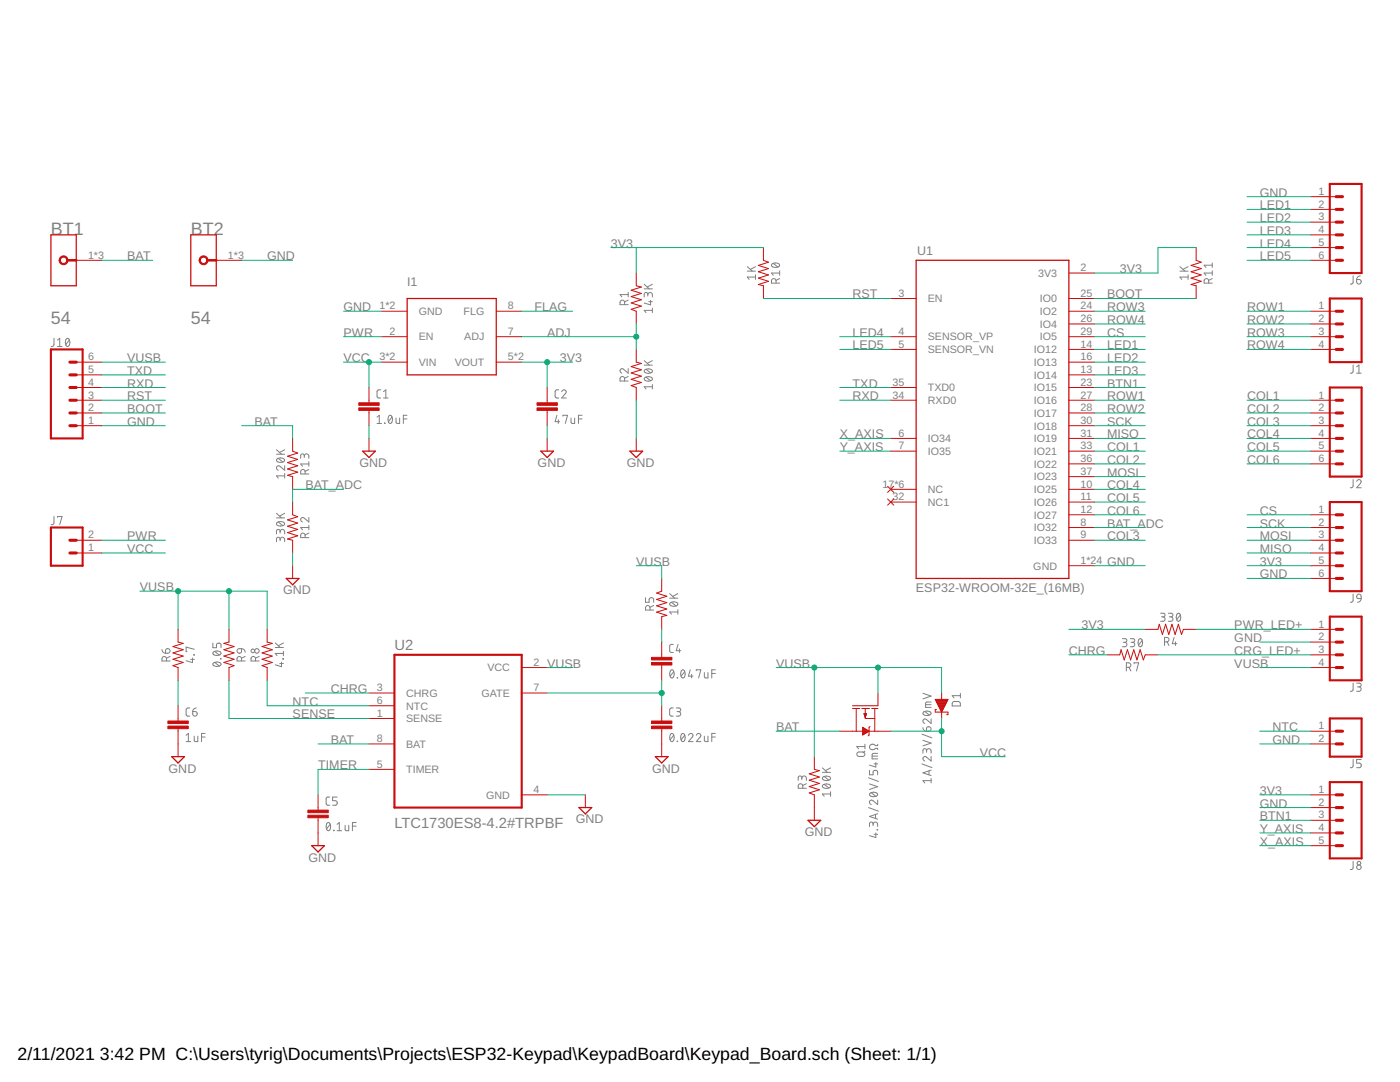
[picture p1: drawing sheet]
<svg xmlns="http://www.w3.org/2000/svg" width="279mm" height="216mm" viewBox="0 0 279 216" stroke-linecap="round" stroke-linejoin="round" font-family="sans-serif">
<g fill="none" stroke="#808080" stroke-width=".2">
<path d="M125.4 59.9l-.7 .3M125.4 58.8h-1.7l.4 .4M125.4 58.3v.9M128.6 57.6h1.6M128.6 56.7l1 .9M129.3 58.8a.46 .46 0 0 1 .4-.4 .46 .46 0 0 1 .5 .4v.5M129.3 59.1v-.4a.36 .36 0 0 0-.4-.3 .36 .36 0 0 0-.3 .3v.6M129.8 59.9v.9l-1.2-.3M130.2 56.7l-1 .6M149.1 54.1h1.7M149.1 53.2l1 .9M150.8 55.3h-1.7l.4 .5"/>
<path d="M150.8 54.8v1M150.8 53.2l-1 .5M154.1 52.7a1 1 0 0 1 1.5 .2 .97 .97 0 0 1-1.6 0zM154.3 52.6l.9 .7M154.9 56.5v-.5a.46 .46 0 0 0-.5-.4 .46 .46 0 0 0-.4 .4v.5h1.6M155.6 55.6l-.7 .3M155.6 54.5h-1.6l.3 .4M155.6 54v.9M235.5 54.1h1.6M235.5 53.2l1 .9M237.1 55.3h-1.6l.3 .5M237.1 54.8v1"/>
<path d="M237.1 53.2l-1 .5M241.2 56.5v-.5a.46 .46 0 0 0-.4-.4 .46 .46 0 0 0-.5 .4v.5h1.6M241.9 54.5h-1.6l.4 .4M241.9 55.6l-.7 .3M241.9 52.5v.9M241.9 54v.9M241.9 52.9h-1.6l.4 .5M270 55.1v1.4l-.5 .2M270.7 55.8h.6a.45 .45 0 0 1 .3 .5 .45 .45 0 0 1-.4 .4 .45 .45 0 0 1-.5-.5zM271.5 55.1l-.5 .1-.3 .6M10.8 67.5l-.1 1.4-.2 .2h-.3M11.5 69.1h.9"/>
<path d="M11.5 67.9l.4-.4v1.6M13.3 67.6l.2-.1a.95 .95 0 0 1 0 1.6 1.04 1.04 0 0 1-.2-1.5zM13.8 67.9l-.7 .9M76 77.8h-.5l-.3 .3 .1 1.1 .2 .2h.5M76.5 79.4h.9M76.5 78.1l.5-.3v1.6M111.5 77.8h-.5l-.2 .3 .1 1.2 .6 .1M112.1 78.1a.44 .44 0 0 1 .6-.3 .44 .44 0 0 1 .2 .7l-.8 .9h.9M124.7 60.8v-.5a.46 .46 0 0 0-.5-.4 .46 .46 0 0 0-.5 .4v.5h1.7M124.7 76v-.4a.46 .46 0 0 0-.5-.5 .46 .46 0 0 0-.5 .5v.4h1.7M125.4 73.6v.9l-.9-.8a.44 .44 0 0 0-.7 .1 .44 .44 0 0 0 .3 .7M125.4 75.1l-.7 .4"/>
<path d="M128.6 72.9h1.6M128.6 72l1 .9M128.7 75.4a1 1 0 0 1 1.5 .2 .97 .97 0 0 1-1.6 0zM128.7 73.8a1.04 1.04 0 0 1 1.5 .2 .95 .95 0 0 1-1.6 0zM128.9 75.2l.9 .8M128.9 73.7l.9 .7M129.5 60.2h.7M130.2 61.9h-1.6l.3 .5M130.2 61.5v.9M130.2 76.7v.9M130.2 77.2h-1.6l.3 .4M130.2 72l-1 .5"/>
<path d="M270 72.8v1.4l-.2 .2-.3 .1M270.7 74.5h1M270.7 73.2l.5-.4v1.7M55.2 90.6h1.6M55.2 89.7l1 .9M55.3 91.6a1.01 1.01 0 0 1 1.5 .2 .97 .97 0 0 1-1.6 0zM55.5 91.5l.9 .7M56.8 92.9v.9l-.9-.7a.44 .44 0 0 0-.7 .1 .44 .44 0 0 0 .3 .6M56.8 94.5v.9M56.8 95h-1.6l.3 .4M56.8 89.7l-1 .6M60.7 91a.46 .46 0 0 1 .5-.4 .46 .46 0 0 1 .4 .4v.5"/>
<path d="M60.7 91.3v-.4a.36 .36 0 0 0-.3-.3 .36 .36 0 0 0-.4 .3v.6M60.9 94.6v-.5a.44 .44 0 0 0-.4-.4 .44 .44 0 0 0-.5 .4v.5h1.6M61.6 92.1v.9M61.6 93.7l-.7 .3M61.6 92.6h-1.6l.4 .4M75.2 83.2l.5-.3v1.6M75.2 84.5h.9M76.7 84.4l.1 .1zM77.6 83l.3-.1a.95 .95 0 0 1 0 1.6 1.04 1.04 0 0 1-.3-1.5zM78.2 83.2l-.7 .9M79 83.4l.1 .9 .2 .2h.5v-1.1M80.5 83.6h.7"/>
<path d="M81.2 82.9h-.7v1.6M111.1 82.9l-.3 1.2h.9M111.4 83.8v.7M112.4 83.1v-.2h.9l-.5 1.6M114 83.4v.9l.2 .2h.5v-1.1M115.4 83.6h.8M116.2 82.9h-.8v1.6M270 95.7v1.4l-.5 .2M270.7 96.1a.45 .45 0 0 1 .7-.4 .45 .45 0 0 1 .1 .7l-.8 .9h1M10.8 103.1l-.1 1.4-.5 .2M11.5 103.2v-.1h.9l-.5 1.6M55.2 103.3h1.6"/>
<path d="M55.2 102.4l1 .9M55.3 104.3a1.03 1.03 0 0 1 1.5 .2 .97 .97 0 0 1-1.6 0zM55.5 104.2l.9 .7M55.9 107.7a.46 .46 0 0 1 .5-.5 .46 .46 0 0 1 .4 .5v.4M55.9 107.9v-.4a.36 .36 0 0 0-.4-.3 .36 .36 0 0 0-.3 .3v.6M55.9 106.1a.46 .46 0 0 1 .5-.5 .46 .46 0 0 1 .4 .5v.4M55.9 106.4v-.4a.36 .36 0 0 0-.4-.4 .36 .36 0 0 0-.3 .4v.5M56.8 102.4l-1 .6M60.9 107.3v-.5a.44 .44 0 0 0-.4-.4 .44 .44 0 0 0-.5 .4v.5h1.6M61.6 103.3v.9l-.9-.8a.44 .44 0 0 0-.7 .1 .44 .44 0 0 0 .4 .7M61.6 106.4l-.7 .3M61.6 105.3h-1.6l.4 .4"/>
<path d="M61.6 104.8v.9M128.8 119.3v.9h.7v-.6a.46 .46 0 0 1 .5-.3 .46 .46 0 0 1 .5 .3v.6M133.6 119.4h1.7M133.6 118.4l1 1M135.3 118.4l-1 .6M270 118.6v1.4l-.5 .2M270.9 118.7l.3-.1 .3 .1 .2 .7-.9-.1-.1-.3zM271.7 119.4l-.3 .6-.5 .2M32.3 129.6l.1 .4 .6 .3M33.1 129.5a.47 .47 0 0 1 .8 .2 .47 .47 0 0 1-.4 .6h-.5zM33.2 131.9v-.5a.46 .46 0 0 0-.4-.4 .46 .46 0 0 0-.5 .4v.5h1.7M34 131l-.8 .3"/>
<path d="M38.1 131.6h.7M38.4 131.3v.9l-1.3-.4M38.7 130.6l.1 .1zM38.8 129.6l-1.7-.5v.9h.2M42.5 128.3v.9h.7v-.5a.46 .46 0 0 1 .5-.4 .46 .46 0 0 1 .4 .4v.5M42.6 132.3a1.06 1.06 0 0 1 1.5 .2 .95 .95 0 0 1-1.6 0zM42.6 130.1a1.01 1.01 0 0 1 1.5 .2 .97 .97 0 0 1-1.6 0zM42.8 132.2l1 .7M42.8 130l1 .7M44 131.4l.1 .1zM47.4 129.6l.8-.2v.6a.45 .45 0 0 1-.7 .3 .45 .45 0 0 1-.1-.7zM48.2 131.9v-.5a.44 .44 0 0 0-.4-.4 .44 .44 0 0 0-.5 .4v.5h1.6"/>
<path d="M48.2 129.4a.7 .7 0 0 1 .7 .8M48.9 131l-.7 .3M51 131.9v-.5a.44 .44 0 0 0-.5-.4 .44 .44 0 0 0-.4 .4v.5h1.6M51.7 131l-.7 .3M54.9 129.2h1.7M54.9 128.3l1 .9M55.8 132.4h.8M56.2 132.1v.9l-1.3-.3M56.5 131.4l.1 .1zM56.6 129.9v.9M56.6 130.4h-1.7l.4 .4M56.6 128.3l-1 .5"/>
<path d="M129.7 121.7v-.4a.46 .46 0 0 0-.4-.5 .46 .46 0 0 0-.5 .5v.4h1.7M130.5 120.8l-.8 .4M133.8 120.3a1.02 1.02 0 0 1 1.5 .2 .97 .97 0 0 1-1.7 0zM133.9 133.8l.2-.2a.97 .97 0 0 1 0 1.7 1 1 0 0 1-.2-1.5zM134 120.2l.9 .7M134.4 128.6h-.5l-.3 .3 .1 1.1 .2 .2h.5M134.5 134l-.8 .9M135.1 135.2l.1 .1zM135.3 122.1h-1.7l.4 .5M135.3 121.6v1M135.3 128.6l-.3 1.2h.9M135.6 129.5v.7"/>
<path d="M136 133.8l.3-.2a.97 .97 0 0 1 0 1.7 1 1 0 0 1-.3-1.5zM136.7 134l-.8 .9M137.8 133.6l-.4 1.3h.9M138 134.6v.7M139 133.8v-.2h.9l-.5 1.7M140.6 134.2v.9l.2 .2h.5v-1.1M142 134.4h.8M142.8 133.6h-.8v1.7M184.2 138.3l1.6 .6-1.6 .5M191.7 138.3v1M191.7 138.8h-1.7l.4 .5M224 127.4h.5a.36 .36 0 0 1 .4 .4 .36 .36 0 0 1-.4 .4h-.3"/>
<path d="M224.5 128.2a.44 .44 0 0 1 .4 .4 .44 .44 0 0 1-.4 .5h-.5M224.8 133.2h.4a.46 .46 0 0 0 .5-.5 .46 .46 0 0 0-.5-.5h-.4v1.7M225.3 133.2l.4 .7M225.6 127.4h.5a.36 .36 0 0 1 .4 .4 .36 .36 0 0 1-.4 .4h-.4M226 128.2a.44 .44 0 0 1 .5 .4 .44 .44 0 0 1-.5 .5h-.4M226.3 132.4v-.2h.9l-.4 1.7M227.3 127.6l.3-.2a.95 .95 0 0 1 0 1.7 1 1 0 0 1-.3-1.5zM227.9 127.8l-.7 .9M231.6 122.4h.6a.36 .36 0 0 1 .3 .3 .36 .36 0 0 1-.3 .4h-.4M232.1 123.1a.44 .44 0 0 1 .4 .4 .44 .44 0 0 1-.4 .5h-.5M232.4 128.1h.5a.44 .44 0 0 0 .4-.5 .44 .44 0 0 0-.4-.4h-.5v1.6M232.9 128.1l.4 .7"/>
<path d="M233.2 122.4h.5a.36 .36 0 0 1 .4 .3 .36 .36 0 0 1-.4 .4h-.3M233.6 123.1a.44 .44 0 0 1 .5 .4 .44 .44 0 0 1-.5 .5h-.4M234.3 127.2l-.3 1.2h.9M234.6 128.1v.7M234.9 122.5l.3-.1a.95 .95 0 0 1 0 1.6 1 1 0 0 1-.3-1.5zM235.6 122.7l-.8 .9M270 136.3v1.4l-.5 .2M270.7 136.3h.6a.37 .37 0 0 1 .4 .4 .37 .37 0 0 1-.4 .4h-.4M271.2 137.1a.44 .44 0 0 1 .5 .4 .44 .44 0 0 1-.5 .4h-.5M37.1 148h1M37.1 146.7l.5-.4v1.7M37.9 141.3h-.5l-.3 .3 .1 1.1 .2 .2h.5"/>
<path d="M38.5 142h.5a.45 .45 0 0 1 .4 .5 .45 .45 0 0 1-.5 .4 .45 .45 0 0 1-.4-.4zM38.8 146.9v.9l.2 .2h.5v-1.1M39.2 141.3l-.6 .3-.1 .4M40.2 147.1h.7M40.9 146.3h-.7v1.7M65.8 159l-.5 .1-.2 .3v1l.2 .3h.5M67.3 159h-.9v.8h.5a.46 .46 0 0 1 .4 .4 .46 .46 0 0 1-.4 .5h-.5M133.9 146.5l.2-.2a.97 .97 0 0 1 0 1.7 1.02 1.02 0 0 1-.2-1.5zM134.4 141.3l-.6 .1-.2 .2 .1 1.1 .2 .2h.5M134.5 146.7l-.8 .9M135 141.3h.5a.36 .36 0 0 1 .4 .3 .36 .36 0 0 1-.4 .4h-.4M135.1 147.9l.1 .1z"/>
<path d="M135.4 142a.46 .46 0 0 1 .5 .4 .46 .46 0 0 1-.5 .5h-.4M136 146.5l.3-.2a.97 .97 0 0 1 0 1.7 1.02 1.02 0 0 1-.3-1.5zM136.7 146.7l-.8 .9M137.4 146.7a.45 .45 0 0 1 .6-.3 .45 .45 0 0 1 .2 .7l-.8 .9h.9M139 146.7a.44 .44 0 0 1 .6-.3 .44 .44 0 0 1 .1 .7l-.7 .9h.9M140.6 146.9v.9l.2 .2h.5v-1.1M142 147.1h.8M142.8 146.3h-.8v1.7M160 155.3a.46 .46 0 0 1 .5-.5 .46 .46 0 0 1 .4 .5v.4M160 155.6v-.4a.36 .36 0 0 0-.3-.4 .36 .36 0 0 0-.4 .4v.5M160.2 157.3v-.5a.46 .46 0 0 0-.4-.4 .46 .46 0 0 0-.5 .4v.5h1.6M160.9 156.4l-.7 .3"/>
<path d="M164.1 154.1h1.7M164.1 153.2l1 .9M164.2 156.6a1.04 1.04 0 0 1 1.6 .3 .95 .95 0 0 1-1.7 0zM164.2 155.1a1.04 1.04 0 0 1 1.6 .2 .95 .95 0 0 1-1.7 0zM164.5 156.5l.9 .7M164.5 154.9l.9 .8M165.8 158.4h-1.7l.4 .5M165.8 158v.9M165.8 153.2l-1 .6M171.1 150.2l1-.1a.44 .44 0 0 1 .5 .4 .44 .44 0 0 1-.5 .4l-1-.1-.1-.3zM172.6 149.9l-.3 .3M172.6 149h-1.6l.3 .4"/>
<path d="M172.6 148.5v.9M173.3 155.2l2 .7M173.5 153.7v.9h.7v-.5a.46 .46 0 0 1 .5-.4 .46 .46 0 0 1 .5 .4v.5M173.5 156.4l1.7 .6-1.7 .5M173.6 158.3a1.03 1.03 0 0 1 1.6 .2 .97 .97 0 0 1-1.7 0zM173.9 158.2l.9 .7M174.1 150.9h1.1M174.4 152.4h.8M174.8 152.1v1l-1.3-.4M175.2 159.6v.9l-1-.7a.44 .44 0 0 0-.7 .1 .44 .44 0 0 0 .4 .6M175.2 150.3h-1l-.1 .3v.8h1.1M175.2 148.5v.3h-.5a.61 .61 0 0 0-.9-.2 .61 .61 0 0 0 0 .9 .61 .61 0 0 0 .9-.2h.5v.3"/>
<path d="M184 152.4l2 .8M184 146.5l2 .7M184.2 145.2l.1 .4 .6 .3M184.2 147.7l1.6 .6-1.6 .5M184.3 142.1a1.06 1.06 0 0 1 1.5 .2 .95 .95 0 0 1-1.6 0zM184.6 142l.9 .7M184.7 140.6h1.1M184.9 149.8a.46 .46 0 0 1 .5-.4 .46 .46 0 0 1 .4 .4v.5M184.9 150.1v-.3a.36 .36 0 0 0-.3-.4 .36 .36 0 0 0-.4 .4v.5M185 145.1a.46 .46 0 0 1 .8 .2 .46 .46 0 0 1-.4 .6h-.5zM185.4 153.8v.8M185.8 150.9v.9l-.9-.7a.44 .44 0 0 0-.7 .1 .44 .44 0 0 0 .4 .6"/>
<path d="M185.8 143.4v1l-.9-.8a.45 .45 0 0 0-.7 .1 .45 .45 0 0 0 .4 .7M185.8 140.1h-.9l-.2 .2v.9h1.1M185.8 155.8h-1.6l.4 .4M185.8 155.3v.9M185.8 153.7l-1.6 .5 1.6 .5M190.2 140.1l1.2-.1 .2 .3 .1 .6h-1.7zM270 151.6v1.4l-.5 .2M271.7 151.6h-1v.7h.6a.46 .46 0 0 1 .4 .4 .46 .46 0 0 1-.4 .5h-.6M65.3 164.2l.2-.1a.97 .97 0 0 1 0 1.7 1.02 1.02 0 0 1-.2-1.6zM65.9 164.5l-.7 .9M66.6 165.7l.1 .1zM67.3 165.8h.9"/>
<path d="M67.3 164.5l.4-.4v1.7M68.9 164.7v.9l.2 .2h.5v-1.1M70.3 164.8h.8M71.1 164.1h-.8v1.7M173.3 161.1l2 .8M174.2 164.5a.46 .46 0 0 1 .5-.5 .46 .46 0 0 1 .5 .5v.4M174.2 164.7v-.3a.36 .36 0 0 0-.3-.4 .36 .36 0 0 0-.4 .4v.5M174.4 166.5h.8M174.7 162.5v.8M174.8 166.2v.9l-1.3-.3M175 165.5l.2 .1zM175.2 162.4l-1.7 .5 1.7 .5"/>
<path d="M270 171.9v1.4l-.2 .2h-.3"/>
<circle cx="50.5" cy="129.9" r=".36"/>
<circle cx="51.3" cy="129.9" r=".44"/>
<circle cx="271.2" cy="173" r=".45"/>
<circle cx="271.2" cy="172.2" r=".36"/>
</g>
<g fill="none" stroke="#c90d0c" stroke-width=".25">
<path d="M10.2 46.9h5v10.1h-5zM38.1 46.9h5.1v10.1h-5.1zM81.3 59.6h17.7v15.2h-17.7zM182.8 51.9h30.5v63.5h-30.5zM72.4 90h2.5l-1.3 1.3zM107.9 90h2.6l-1.3 1.3zM125.7 90h2.5l-1.2 1.3zM57.1 115.4h2.6l-1.3 1.3zM34.3 151h2.5l-1.3 1.3zM130.8 151h2.5l-1.2 1.3zM62.2 168.7h2.5l-1.2 1.3zM115.5 161.1h2.6l-1.3 1.3z"/>
<path d="M161.2 163.7h2.6l-1.3 1.3z"/>
</g>
<g fill="none" stroke="#c90d0c" stroke-width=".2">
<path d="M261.6 39.2h5.1M20.3 51.9l-5.1 .1M48.2 51.9l-5 .1M127 54.5v2.5l1 .3-2 .6 2 .6-2 .7 2 .6-2 .7 2 .6-2 .6 1 .4v2.5M152.4 49.4v2.5l1 .4-2.1 .7 2.1 .6-2.1 .6 2.1 .7-2.1 .6 2.1 .6-2.1 .7 1.1 .2v2.6M177.8 59.6h5M213.3 54.5h5.1M213.3 59.6h5.1M238.7 49.4v2.5l1 .4-2 .7 2 .6-2 .6 2 .7-2 .6 2 .6-2 .7 1 .2v2.6M261.6 51.9h5.1M261.6 41.8h5.1M261.6 44.3h5.1"/>
<path d="M261.6 46.9h5.1M261.6 49.4h5.1M15.2 74.8h5.1M15.2 72.3h5.1M15.2 77.3h5.1M15.2 79.9h5.1M73.6 77.3v3.1M76.2 67.2h5.1M76.2 72.3h5.1M76.2 62.1h5.1M99 67.2h5.1M99 72.3h5.1"/>
<path d="M99 62.1h5.1M109.2 77.3v3.1M127 69.7v2.6l1 .2-2 .7 2 .6-2 .6 2 .7-2 .6 2 .6-2 .6 1 .4v2.6M177.8 67.2h5M177.8 69.7h5M177.8 77.3h5M177.8 79.9h5M213.3 67.2h5.1M213.3 69.7h5.1M213.3 74.8h5.1M213.3 72.3h5.1M213.3 77.3h5.1"/>
<path d="M213.3 62.1h5.1M213.3 64.6h5.1M213.3 79.9h5.1M261.6 67.2h5.1M261.6 69.7h5.1M261.6 62.1h5.1M261.6 64.6h5.1M261.6 79.9h5.1M15.2 82.4h5.1M15.2 84.9h5.1M58.4 87.5v2.5l1 .4-2 .6 2 .7-2 .6 2 .6-2 .7 2 .6-2 .6 1 .3v2.5M73.6 81.9v3"/>
<path d="M73.6 87.5v2.5M109.2 81.9v3M109.2 87.5v2.5M127 87.5v2.5M177.1 97l1.3 1.3M177.1 99.6l1.3 1.2M177.8 87.5h5M177.8 90h5M177.8 97.6h5M178.4 97l-1.3 1.3M178.4 99.6l-1.3 1.2M213.3 87.5h5.1"/>
<path d="M213.3 90h5.1M213.3 97.6h5.1M213.3 82.4h5.1M213.3 84.9h5.1M213.3 92.6h5.1M213.3 95.1h5.1M261.6 87.5h5.1M261.6 90h5.1M261.6 82.4h5.1M261.6 84.9h5.1M261.6 92.6h5.1M15.2 107.8h5.1"/>
<path d="M15.2 110.3h5.1M58.4 100.2v2.5l1 .4-2 .6 2 .7-2 .6 2 .6-2 .7 2 .6-2 .6 1 .3v2.5M58.4 112.9v2.5M132.1 115.4v2.6l-1.1 .3 2.1 .7-2.1 .6 2.1 .6-2.1 .7 2.1 .6-2.1 .7 2.1 .6-1 .2v2.6M177.8 100.2h5M213.3 112.9h5.1M213.3 107.8h5.1M213.3 105.3h5.1M213.3 100.2h5.1M213.3 102.7h5.1M261.6 112.9h5.1M261.6 107.8h5.1"/>
<path d="M261.6 105.3h5.1M261.6 102.7h5.1M261.6 110.3h5.1M261.6 115.4h5.1M35.5 125.6v2.5l1.1 .3-2.1 .6 2.1 .6-2.1 .7 2.1 .6-2.1 .7 2.1 .6-2.1 .6 1 .4v2.5M45.7 125.6v2.5l-1 .3 2 .6-2 .6 2 .7-2 .6 2 .7-2 .6 2 .6-1 .4v2.5M53.3 125.6v2.5l1 .3-2 .6 2 .6-2 .7 2 .6-2 .7 2 .6-2 .6 1 .4v2.5M73.6 138.3h5.1M104.1 138.3h5.1M104.1 133.2h5.1M132.1 128.1v3.1M132.1 132.7v3"/>
<path d="M175.2 138.3v2.5h-5.1M186.6 139.6h2.6l-1.3 2.5zM186.7 139.7h2.4M186.8 139.8h2.3M186.8 139.9h2.2M187.9 138.3v1.3M220.9 130.7h2.6l.2-1.1 .7 2.1 .6-2.1 .6 2.1 .7-2.1 .6 2.1 .6-2.1 .7 2.1 .4-1h2.5M228.6 125.6h2.5l.3-1 .6 2 .6-2 .7 2 .6-2 .6 2 .7-2 .6 2 .4-1h2.5M261.6 133.2h5.1M261.6 125.6h5.1M261.6 128.1h5.1M261.6 130.7h5.1"/>
<path d="M35.5 140.8v3.1M35.5 145.4v5.6M63.5 158.6v3M73.6 140.8h5.1M73.6 143.4h5.1M73.6 148.4h5.1M73.6 153.5h5.1M104.1 158.6h5.1M116.8 158.6v2.5M132.1 140.8v3.1M132.1 145.4v5.6M162.5 151v2.5l1 .3-2 .6 2 .6-2 .7 2 .6-2 .7 2 .6-2 .6 1 .4v5.1"/>
<path d="M167.6 145.9h4.5M170.1 141.4h1.5M170.9 141.4v4.5M172 141.4h1.5M172.2 145.1l1.2 .8-1.2 .8zM172.2 146.5h.2M172.2 146.4h.4M172.2 146.3h.6M172.2 146.2h.8M172.2 146h1M172.2 145.9h1.2M172.2 145.8h1.1"/>
<path d="M172.2 145.7h.9M172.2 145.6h.7M172.2 145.5h.5M172.2 145.3h.3M172.2 145.2h.1M172.4 142.4h.5l-.2 .8zM172.4 142.4h.5M172.5 142.6h.4M172.5 142.7h.3M172.6 142.8h.2M172.6 142.9h.2M172.6 143h.1"/>
<path d="M172.7 141.4v2h1.9M172.7 143.2h.1M173.5 145.9h4.3M173.6 144.9l-.2 .2v1.6l-.1 .1M174 141.4h1.2M174.6 141.4v4.5M186.9 140h2.1M186.9 141.6h-.3v.5h2.6v.5h-.3M186.9 140.1h2M187 140.3h1.8M187.1 140.4h1.7M187.1 140.5h1.6"/>
<path d="M187.2 140.6h1.5M187.3 140.8h1.3M187.3 140.9h1.2M187.4 141h1.1M187.4 141.1h1M187.5 141.2h.8M187.6 141.4h.7M187.6 141.5h.6M187.7 141.6h.5M187.7 141.7h.4M187.8 141.8h.2M187.9 142h.1"/>
<path d="M187.9 142.1v1.3M187.9 142.1h.1M261.6 148.4h5.1M261.6 158.6h5.1M261.6 145.9h5.1M63.5 163.2v5.5M261.6 161.1h5.1M261.6 163.7h5.1M261.6 166.2h5.1M261.6 168.7h5.1"/>
</g>
<path d="M265.4 36.7h6.3v17.8h-6.3zM265.4 59.6h6.3v12.7h-6.3zM10.2 69.7h6.3v17.8h-6.3zM265.4 77.3h6.3v17.8h-6.3zM10.2 105.3h6.3v7.6h-6.3zM265.4 100.2h6.3v17.8h-6.3zM78.7 130.7h25.4v30.4h-25.4zM265.4 123h6.3v12.7h-6.3zM265.4 143.4h6.3v7.6h-6.3zM265.4 156.1h6.3v15.2h-6.3z" fill="none" stroke="#c90d0c" stroke-width=".42"/>
<g fill="none" stroke="#c90d0c" stroke-width=".61">
<path d="M266.7 39.2h1.2M266.7 44.3h1.2M266.7 41.8h1.2M266.7 49.4h1.2M266.7 46.9h1.2M266.7 51.9h1.2M13.9 79.9h1.3M13.9 74.8h1.3M13.9 77.3h1.3M13.9 72.3h1.3M266.7 67.2h1.2M266.7 64.6h1.2"/>
<path d="M266.7 62.1h1.2M266.7 69.7h1.2M266.7 79.9h1.2M13.9 84.9h1.3M13.9 82.4h1.3M266.7 84.9h1.2M266.7 82.4h1.2M266.7 90h1.2M266.7 87.5h1.2M266.7 92.6h1.2M13.9 107.8h1.3M13.9 110.3h1.3"/>
<path d="M266.7 107.8h1.2M266.7 110.3h1.2M266.7 105.3h1.2M266.7 102.7h1.2M266.7 112.9h1.2M266.7 115.4h1.2M266.7 130.7h1.2M266.7 128.1h1.2M266.7 125.6h1.2M266.7 133.2h1.2M266.7 148.4h1.2M266.7 145.9h1.2"/>
<path d="M266.7 158.6h1.2M266.7 163.7h1.2M266.7 161.1h1.2M266.7 168.7h1.2M266.7 166.2h1.2"/>
</g>
<g fill="#c90d0c" stroke="#c90d0c" stroke-width=".2">
<path d="M71.6 81.4h4.1v.5h-4.1z"/>
<path d="M71.6 80.4h4.1v.5h-4.1z"/>
<path d="M107.2 81.4h4v.5h-4z"/>
<path d="M107.2 80.4h4v.5h-4z"/>
<path d="M130 144.9h4.1v.5h-4.1z"/>
<path d="M130 143.9h4.1v.5h-4.1z"/>
<path d="M130 132.2h4.1v.5h-4.1z"/>
<path d="M130 131.2h4.1v.5h-4.1z"/>
<path d="M61.4 162.7h4.1v.5h-4.1z"/>
<path d="M61.4 161.6h4.1v.6h-4.1z"/>
<path d="M33.5 144.9h4.1v.5h-4.1z"/>
<path d="M33.5 143.9h4.1v.5h-4.1z"/>
</g>
<path d="M13.4 51.9h1.8M41.4 51.9h1.8" fill="none" stroke="#c90d0c" stroke-width=".51"/>
<g fill="#c90d0c" stroke="#c90d0c" stroke-width=".2">
<path d="M12 51.4a.9 .9 0 0 1 1.4 0 .9 .9 0 0 1-.4 1.4 .9 .9 0 0 1-1.2-.9h.2a.64 .64 0 0 1 .9-.6 .64 .64 0 0 1 .2 1.1 .64 .64 0 0 1-1-.2l-.1-.3h-.2z" fill-rule="evenodd"/>
<path d="M39.9 51.4a.9 .9 0 0 1 1.5 0 .9 .9 0 0 1-.5 1.4 .9 .9 0 0 1-1.2-.9h.3a.64 .64 0 0 1 .9-.6 .64 .64 0 0 1 .2 1.1 .64 .64 0 0 1-1.1-.2v-.3h-.3z" fill-rule="evenodd"/>
</g>
<g fill="none" stroke="#0dab76" stroke-width=".2">
<path d="M248.9 39.2h12.7M20.3 51.9h10.2M48.2 51.9h10.2M121.9 49.4h30.5M127 49.4v5.1M152.4 59.6h25.4M218.4 59.6h20.3M238.7 49.4h-7.6v5.1h-12.7M248.9 51.9h12.7M248.9 49.4h12.7M248.9 41.8h12.7M248.9 44.3h12.7"/>
<path d="M248.9 46.9h12.7M20.3 79.9h12.7M20.3 77.3h12.7M20.3 74.8h12.7M20.3 72.3h12.7M68.6 62.1h7.6M68.6 67.2h7.6M68.6 72.3h7.6M73.6 72.3v5M104.1 62.1h10.2M104.1 67.2h22.9M104.1 72.3h10.2"/>
<path d="M109.2 72.3v5M127 64.6v5.1M127 79.9v7.6M167.6 79.9h10.2M167.6 67.2h10.2M167.6 69.7h10.2M167.6 77.3h10.2M218.4 79.9h10.2M218.4 62.1h10.2M218.4 64.6h10.2M218.4 67.2h10.2M218.4 69.7h10.2"/>
<path d="M218.4 77.3h10.2M218.4 74.8h10.2M218.4 72.3h10.2M248.9 79.9h12.7M248.9 62.1h12.7M248.9 64.6h12.7M248.9 67.2h12.7M248.9 69.7h12.7M20.3 82.4h12.7M20.3 84.9h12.7M48.2 84.9h10.2v2.6M68.6 97.6h-10.2v2.6"/>
<path d="M73.6 84.9v2.6M109.2 84.9v2.6M167.6 90h10.2M167.6 87.5h10.2M218.4 82.4h10.2M218.4 90h10.2M218.4 92.6h10.2M218.4 84.9h10.2M218.4 97.6h10.2M218.4 87.5h10.2M218.4 95.1h10.2M248.9 82.4h12.7"/>
<path d="M248.9 90h12.7M248.9 92.6h12.7M248.9 84.9h12.7M248.9 87.5h12.7M20.3 107.8h12.7M20.3 110.3h12.7M27.9 118h25.4v7.6M35.5 118v7.6M45.7 118v7.6M58.4 110.3v2.6M127 112.9h5.1v2.5M218.4 107.8h10.2"/>
<path d="M218.4 100.2h10.2M218.4 102.7h10.2M218.4 112.9h10.2M218.4 105.3h10.2M248.9 107.8h12.7M248.9 102.7h12.7M248.9 112.9h12.7M248.9 115.4h12.7M248.9 110.3h12.7M248.9 105.3h12.7M35.5 135.7v5.1M45.7 135.7v7.7h27.9"/>
<path d="M53.3 135.7v5.1h20.3M60.9 138.3h12.7M109.2 138.3h22.9M109.2 133.2h5.1M132.1 125.6v2.5M132.1 135.7v5.1M154.9 133.2h33v5.1M162.5 133.2v17.8M175.2 133.2v5.1M213.3 125.6h15.3M213.3 130.7h7.6M231.1 130.7h30.5"/>
<path d="M238.7 125.6h22.9M251.4 128.1h10.2M251.4 133.2h10.2M63.5 148.4h10.1M73.6 153.5h-10.1v5.1M109.2 158.6h7.6M154.9 145.9h12.7M177.8 145.9h10.1M187.9 143.4v7.6h12.7M251.4 158.6h10.2M251.4 148.4h10.2M251.4 145.9h10.2"/>
<path d="M251.4 161.1h10.2M251.4 168.7h10.2M251.4 166.2h10.2M251.4 163.7h10.2"/>
</g>
<g fill="#0dab76" stroke="#0dab76" stroke-width=".2">
<circle cx="73.6" cy="72.3" r=".51"/>
<circle cx="187.9" cy="145.9" r=".51"/>
<circle cx="127" cy="67.2" r=".51"/>
<circle cx="132.1" cy="138.3" r=".51"/>
<circle cx="35.5" cy="118" r=".51"/>
<circle cx="45.7" cy="118" r=".51"/>
<circle cx="175.2" cy="133.2" r=".51"/>
<circle cx="162.5" cy="133.2" r=".51"/>
<circle cx="109.2" cy="72.3" r=".51"/>
</g>
<g font-size="3.6" fill="#808080">
<text x="10.1" y="46.9">BT1</text>
<text x="38.1" y="46.9">BT2</text>
<text x="10.1" y="64.6">54</text>
<text x="38.1" y="64.6">54</text>
</g>
<g font-size="3.5">
<text x="3.5" y="211.4">2/11/2021</text>
<text x="19.9" y="211.4">3:42 PM C:\Users\tyrig\Documents\Projects\ESP32-Keypad\KeypadBoard\Keypad_Board.sch (Sheet: 1/1)</text>
</g>
<g font-size="2.9" fill="#808080">
<text x="78.7" y="129.7">U2</text>
<text x="78.7" y="165.1">LTC1730ES8-4.2#TRPBF</text>
</g>
<g font-size="2.5" fill="#808080">
<text x="251.4" y="39.2">GND</text>
<text x="251.4" y="41.8">LED1</text>
<text x="251.4" y="44.3">LED2</text>
<text x="251.4" y="46.9">LED3</text>
<text x="25.4" y="51.9">BAT</text>
<text x="53.3" y="51.9">GND</text>
<text x="121.9" y="49.4">3V3</text>
<text x="183" y="50.8">U1</text>
<text x="251.4" y="51.9">LED5</text>
<text x="251.4" y="49.4">LED4</text>
<text x="81.3" y="57">I1</text>
<text x="170.1" y="59.6">RST</text>
<text x="220.9" y="59.6">BOOT</text>
<text x="223.5" y="54.5">3V3</text>
<text x="68.6" y="62.1">GND</text>
<text x="106.7" y="62.1">FLAG</text>
<text x="220.9" y="62.1">ROW3</text>
<text x="220.9" y="64.6">ROW4</text>
<text x="248.9" y="62.1">ROW1</text>
<text x="248.9" y="64.6">ROW2</text>
<text x="68.6" y="67.2">PWR</text>
<text x="109.2" y="67.2">ADJ</text>
<text x="170.1" y="69.7">LED5</text>
<text x="170.1" y="67.2">LED4</text>
<text x="220.9" y="67.2">CS</text>
<text x="220.9" y="69.7">LED1</text>
<text x="248.9" y="67.2">ROW3</text>
<text x="248.9" y="69.7">ROW4</text>
<text x="25.4" y="74.8">TXD</text>
<text x="25.4" y="77.3">RXD</text>
<text x="25.4" y="72.3">VUSB</text>
<text x="68.6" y="72.3">VCC</text>
<text x="111.7" y="72.3">3V3</text>
<text x="170.1" y="77.3">TXD</text>
<text x="220.9" y="77.3">BTN1</text>
<text x="220.9" y="72.3">LED2</text>
<text x="220.9" y="74.8">LED3</text>
<text x="25.4" y="79.9">RST</text>
<text x="25.4" y="82.4">BOOT</text>
<text x="170.1" y="79.9">RXD</text>
<text x="220.9" y="79.9">ROW1</text>
<text x="220.9" y="82.4">ROW2</text>
<text x="248.9" y="79.9">COL1</text>
<text x="248.9" y="82.4">COL2</text>
<text x="25.4" y="85">GND</text>
<text x="50.8" y="85">BAT</text>
<text x="167.6" y="87.5">X_AXIS</text>
<text x="220.9" y="87.5">MISO</text>
<text x="220.9" y="85">SCK</text>
<text x="248.9" y="85">COL3</text>
<text x="248.9" y="87.5">COL4</text>
<text x="71.7" y="93.2">GND</text>
<text x="107.3" y="93.2">GND</text>
<text x="125.1" y="93.2">GND</text>
<text x="167.6" y="90">Y_AXIS</text>
<text x="220.9" y="90">COL1</text>
<text x="220.9" y="92.6">COL2</text>
<text x="220.9" y="95.1">MOSI</text>
<text x="248.9" y="90">COL5</text>
<text x="248.9" y="92.6">COL6</text>
<text x="60.9" y="97.6">BAT_ADC</text>
<text x="220.9" y="97.6">COL4</text>
<text x="220.9" y="100.2">COL5</text>
<text x="25.4" y="107.8">PWR</text>
<text x="220.9" y="107.8">COL3</text>
<text x="220.9" y="102.7">COL6</text>
<text x="220.9" y="105.3">BAT_ADC</text>
<text x="251.4" y="107.8">MOSI</text>
<text x="251.4" y="102.7">CS</text>
<text x="251.4" y="105.3">SCK</text>
<text x="25.4" y="110.3">VCC</text>
<text x="127" y="112.9">VUS</text>
<text x="132.1" y="112.9">B</text>
<text x="220.9" y="112.9">GND</text>
<text x="251.4" y="112.9">3V3</text>
<text x="251.4" y="110.3">MISO</text>
<text x="27.9" y="118">VUSB</text>
<text x="56.5" y="118.6">GND</text>
<text x="182.8" y="118.1">ESP32-WROOM-32E_(16MB)</text>
<text x="251.4" y="115.4">GND</text>
<text x="215.9" y="125.6">3V3</text>
<text x="246.3" y="125.6">PWR_LED+</text>
<text x="213.3" y="130.7">CHRG</text>
<text x="246.3" y="128.1">GND</text>
<text x="246.3" y="130.7">CRG_LED+</text>
<text x="109.2" y="133.2">VUSB</text>
<text x="154.9" y="133.2">VUSB</text>
<text x="246.3" y="133.2">VUSB</text>
<text x="58.4" y="143.4">SENSE</text>
<text x="58.4" y="140.8">NTC</text>
<text x="66" y="138.3">CHRG</text>
<text x="66" y="148.4">BAT</text>
<text x="154.9" y="145.9">BAT</text>
<text x="254" y="148.4">GND</text>
<text x="254" y="145.9">NTC</text>
<text x="33.6" y="154.1">GND</text>
<text x="63.5" y="153.5">TIMER</text>
<text x="130.1" y="154.1">GND</text>
<text x="195.5" y="151">VCC</text>
<text x="251.4" y="161.1">GND</text>
<text x="251.4" y="158.6">3V3</text>
<text x="114.9" y="164.3">GND</text>
<text x="160.6" y="166.8">GND</text>
<text x="251.4" y="166.2">Y_AXIS</text>
<text x="251.4" y="163.7">BTN1</text>
<text x="61.6" y="171.9">GND</text>
<text x="251.4" y="168.8">X_AXIS</text>
</g>
<g font-size="2.1" fill="#808080">
<text x="263.1" y="38.9">1</text>
<text x="263.1" y="41.4">2</text>
<text x="263.1" y="44">3</text>
<text x="263.1" y="46.5">4</text>
<text x="17.6" y="51.6">1*3</text>
<text x="45.5" y="51.6">1*3</text>
<text x="263.1" y="49">5</text>
<text x="263.1" y="51.6">6</text>
<text x="179.3" y="59.2">3</text>
<text x="207.2" y="55.2">3V3</text>
<text x="215.7" y="54.1">2</text>
<text x="215.7" y="59.2">25</text>
<text x="75.7" y="61.7">1*2</text>
<text x="83.6" y="62.9">GND</text>
<text x="92.5" y="62.9">FLG</text>
<text x="101.4" y="61.7">8</text>
<text x="185.2" y="60.3">EN</text>
<text x="207.5" y="62.9">IO2</text>
<text x="207.5" y="60.3">IO0</text>
<text x="207.5" y="65.4">IO4</text>
<text x="215.7" y="61.7">24</text>
<text x="215.7" y="64.3">26</text>
<text x="263.1" y="61.7">1</text>
<text x="263.1" y="64.3">2</text>
<text x="17.6" y="71.9">6</text>
<text x="75.7" y="71.9">3*2</text>
<text x="77.7" y="66.8">2</text>
<text x="83.6" y="67.9">EN</text>
<text x="92.7" y="67.9">ADJ</text>
<text x="101.4" y="66.8">7</text>
<text x="101.4" y="71.9">5*2</text>
<text x="179.3" y="66.8">4</text>
<text x="179.3" y="69.4">5</text>
<text x="185.2" y="67.9">SENSOR_VP</text>
<text x="185.2" y="70.5">SENSOR_VN</text>
<text x="206.3" y="70.5">IO12</text>
<text x="207.5" y="67.9">IO5</text>
<text x="215.7" y="69.4">14</text>
<text x="215.7" y="71.9">16</text>
<text x="215.7" y="66.8">29</text>
<text x="263.1" y="66.8">3</text>
<text x="263.1" y="69.4">4</text>
<text x="17.6" y="77">4</text>
<text x="17.6" y="74.4">5</text>
<text x="83.6" y="73">VIN</text>
<text x="90.8" y="73">VOUT</text>
<text x="178.1" y="77">35</text>
<text x="206.3" y="75.6">IO14</text>
<text x="206.3" y="73">IO13</text>
<text x="215.7" y="74.4">13</text>
<text x="215.7" y="77">23</text>
<text x="17.6" y="82.1">2</text>
<text x="17.6" y="79.5">3</text>
<text x="178.1" y="79.5">34</text>
<text x="185.2" y="80.6">RXD0</text>
<text x="185.2" y="78.1">TXD0</text>
<text x="206.3" y="78.1">IO15</text>
<text x="206.3" y="80.6">IO16</text>
<text x="206.3" y="83.2">IO17</text>
<text x="215.7" y="79.5">27</text>
<text x="215.7" y="82.1">28</text>
<text x="263.1" y="79.5">1</text>
<text x="263.1" y="82.1">2</text>
<text x="17.6" y="84.6">1</text>
<text x="179.3" y="87.1">6</text>
<text x="179.3" y="89.7">7</text>
<text x="185.2" y="88.3">IO34</text>
<text x="206.3" y="85.7">IO18</text>
<text x="206.3" y="88.3">IO19</text>
<text x="215.7" y="84.6">30</text>
<text x="215.7" y="87.1">31</text>
<text x="215.7" y="89.7">33</text>
<text x="263.1" y="84.6">3</text>
<text x="263.1" y="87.1">4</text>
<text x="263.1" y="89.7">5</text>
<text x="185.2" y="90.8">IO35</text>
<text x="206.3" y="90.8">IO21</text>
<text x="206.3" y="93.3">IO22</text>
<text x="206.3" y="95.9">IO23</text>
<text x="215.7" y="92.2">36</text>
<text x="215.7" y="94.8">37</text>
<text x="263.1" y="92.2">6</text>
<text x="176.1" y="97.3">17*6</text>
<text x="178.1" y="99.8">32</text>
<text x="185.2" y="98.4">NC</text>
<text x="185.2" y="100.9">NC1</text>
<text x="206.3" y="98.4">IO25</text>
<text x="206.3" y="100.9">IO26</text>
<text x="215.7" y="97.3">10</text>
<text x="215.7" y="99.8">11</text>
<text x="17.6" y="107.4">2</text>
<text x="206.3" y="106">IO32</text>
<text x="206.3" y="103.5">IO27</text>
<text x="215.7" y="107.4">9</text>
<text x="215.7" y="104.9">8</text>
<text x="215.7" y="102.4">12</text>
<text x="263.1" y="102.4">1</text>
<text x="263.1" y="104.9">2</text>
<text x="263.1" y="107.4">3</text>
<text x="17.6" y="110">1</text>
<text x="206.2" y="113.6">GND</text>
<text x="206.3" y="108.6">IO33</text>
<text x="215.7" y="112.5">1*24</text>
<text x="263.1" y="110">4</text>
<text x="263.1" y="112.5">5</text>
<text x="263.1" y="115.1">6</text>
<text x="263.1" y="125.2">1</text>
<text x="263.1" y="127.8">2</text>
<text x="263.1" y="130.3">3</text>
<text x="75.2" y="137.9">3</text>
<text x="97.3" y="134">VCC</text>
<text x="106.5" y="132.8">2</text>
<text x="106.5" y="137.9">7</text>
<text x="263.1" y="132.8">4</text>
<text x="75.2" y="140.5">6</text>
<text x="75.2" y="143">1</text>
<text x="81.1" y="139">CHRG</text>
<text x="81.1" y="141.6">NTC</text>
<text x="96.1" y="139">GATE</text>
<text x="75.2" y="148.1">8</text>
<text x="81.1" y="144.1">SENSE</text>
<text x="81.1" y="149.2">BAT</text>
<text x="263.1" y="145.5">1</text>
<text x="263.1" y="148.1">2</text>
<text x="75.2" y="153.2">5</text>
<text x="81.1" y="154.3">TIMER</text>
<text x="97" y="159.4">GND</text>
<text x="106.5" y="158.2">4</text>
<text x="263.1" y="158.2">1</text>
<text x="263.1" y="160.8">2</text>
<text x="263.1" y="163.3">3</text>
<text x="263.1" y="165.9">4</text>
<text x="263.1" y="168.4">5</text>
</g>
</svg>
